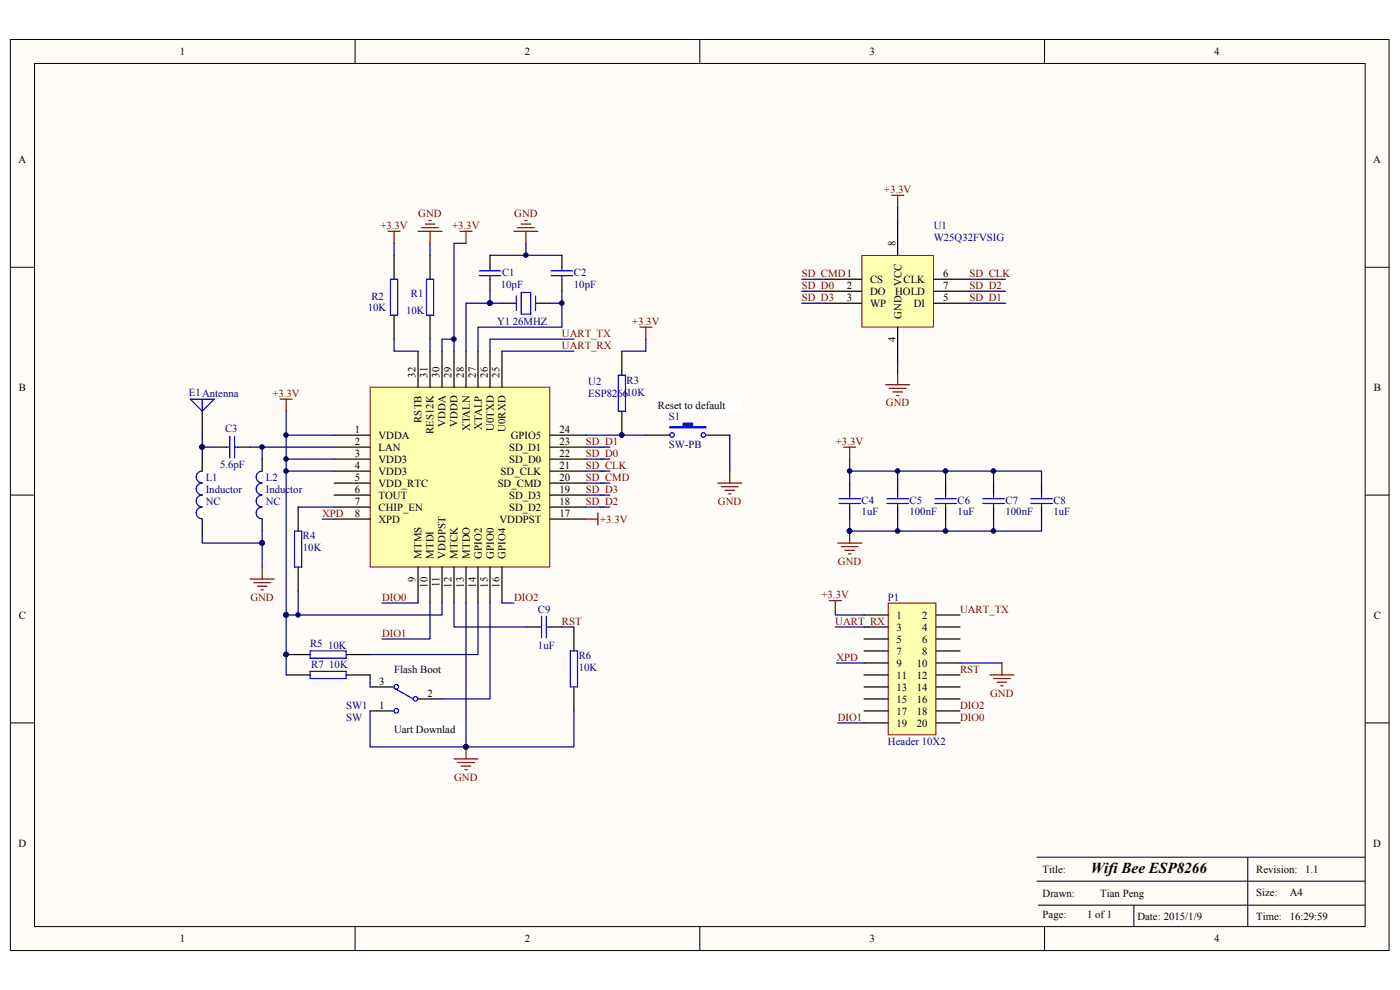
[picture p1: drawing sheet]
<svg xmlns="http://www.w3.org/2000/svg" width="297mm" height="210mm" viewBox="0 0 297 210" stroke-linecap="round" stroke-linejoin="round" font-family="sans-serif">
<path d="M2.2 8.4h292.5v193.2h-292.5z" fill="#fffcf8"/>
<path d="M2.2 8.4h292.5v193.2h-292.5z" fill="none" stroke="#000" stroke-width=".21"/>
<path d="M7.4 13.5h282.2v183.1h-282.2z" fill="#fffcf8"/>
<g fill="none" stroke="#000" stroke-width=".21">
<path d="M7.3 13.5h282.3v183.1h-282.3zM75.3 8.4v5.1M148.5 8.4v5.1M221.6 8.4v5.1M2.2 56.7h5.1M289.6 56.7h5.1M2.2 105h5.1M289.6 105h5.1M2.2 153.3h5.1M289.6 153.3h5.1M75.3 196.6v5.1M148.5 196.6v5.1"/>
<path d="M219.9 181.8h69.7M219.9 186.9h69.7M220.2 192h69.4M221.6 196.6v5.1M240.5 192v4.6M264.7 181.8v14.8"/>
</g>
<path d="M59.4 84.7h2.6M60.7 84.7v2.5" fill="none" stroke="#800000" stroke-width=".25"/>
<path d="M78.6 82.2h38v38.1h-38z" fill="#ffffb0"/>
<path d="M78.5 82.1h38.1v38.2h-38.1z" fill="none" stroke="#800000" stroke-width=".21"/>
<g fill="none" stroke="#000" stroke-width=".25">
<path d="M88.7 74.5v7.6M91.2 74.5v7.6M93.8 74.5v7.6M96.3 74.5v7.6M98.9 74.5v7.6M101.4 74.5v7.6M103.9 74.5v7.6M106.5 74.5v7.6M70.9 92.3h7.6M70.9 94.8h7.6M70.9 97.4h7.6M70.9 99.9h7.6"/>
<path d="M116.7 92.3h7.6M116.7 94.8h7.6M116.7 97.4h7.6M116.7 99.9h7.6M70.9 102.5h7.6M70.9 105h7.6M70.9 107.6h7.6M70.9 110.1h7.6M116.7 102.5h7.6M116.7 105h7.6M116.7 107.6h7.6M116.7 110.1h7.6"/>
<path d="M88.7 120.3v7.6M91.2 120.3v7.6M93.8 120.3v7.6M96.3 120.3v7.6M98.9 120.3v7.6M101.4 120.3v7.6M103.9 120.3v7.6M106.5 120.3v7.6"/>
</g>
<path d="M182.9 54.2h15.1v15.2h-15.1z" fill="#ffffb0"/>
<path d="M182.8 54.2h15.2v15.2h-15.2z" fill="none" stroke="#800000" stroke-width=".21"/>
<g fill="none" stroke="#000" stroke-width=".25">
<path d="M83.6 54.1v5.1M91.2 54.1v5.1M103.9 54.1v2.6M103.9 59.2v2.6M119.2 54.1v2.6M119.2 59.2v2.6M175.2 59.2h7.6M190.4 46.5v7.6M198.1 59.2h7.6M83.6 66.9v5.1M91.2 66.9v5.1M106.5 64.3h2.5"/>
<path d="M114.1 64.3h2.6M175.2 61.8h7.6M175.2 64.3h7.6M190.4 69.4v7.6M198.1 61.8h7.6M198.1 64.3h7.6M42.9 87.2v5.1M45.4 94.8h2.6M50.5 94.8h2.6M63.2 107.6v5.1M180.3 102.5v2.5M180.3 107.6v2.5"/>
<path d="M190.4 102.5v2.5M190.4 107.6v2.5M200.6 102.5v2.5M200.6 107.6v2.5M210.8 102.5v2.5M210.8 107.6v2.5M221 102.5v2.5M221 107.6v2.5M60.7 138.8h5.1M63.2 120.3v5.1M73.4 138.8h5.1M111.6 133h2.5"/>
<path d="M116.7 133h2.5M121.8 133v5.1M60.7 143.2h5.1M73.4 143.2h5.1M121.8 145.7v5.1"/>
</g>
<g fill="none" stroke="#000080" stroke-width=".25">
<path d="M83.6 51.6v2.5M91.2 51.6v2.5M98.9 51.6h-2.6v22.9M103.9 54.1h15.3M111.6 51.6v2.5M170.1 59.2h5.1M190.4 44v2.5M205.7 59.2h7.6M83.6 72v2.5h5.1M91.2 72v2.5M96.3 72h-2.5v2.5M103.9 64.3h-5v10.2"/>
<path d="M103.9 64.3h2.6M103.9 61.8v2.5M106.5 74.5h15.3M116.7 64.3h2.5M119.2 61.8v7.6h-17.8v5.1M121.8 72h-17.9v2.5M170.1 61.8h5.1M170.1 64.3h5.1M190.4 77v2.1M205.7 61.8h7.6M205.7 64.3h7.6M53.1 94.8h17.8"/>
<path d="M60.7 87.2v43.3h33.1v-2.6M60.7 99.9h10.2M60.7 97.4h10.2M60.7 92.3h10.2M124.3 99.9h5.1M124.3 97.4h5.1M124.3 94.8h5.1M180.3 99.9h40.7v2.6M180.3 97.4v5.1M190.4 99.9v2.6M200.6 99.9v2.6M210.8 99.9v2.6"/>
<path d="M63.2 107.6h7.7M68.3 110.1h2.6M124.3 102.5h5.1M124.3 105h5.1M124.3 107.6h5.1M180.3 110.1v2.6h40.7v-2.6M190.4 110.1v2.6M200.6 110.1v2.6M210.8 110.1v2.6M63.2 125.4v5.1M96.3 127.9v5.1h15.3M121.8 150.8v7.6h-22.9"/>
</g>
<g fill="none" stroke="#800000" stroke-width=".25">
<path d="M82.3 49.1h2.6M83.6 49.1v2.5M88.7 49.1h5.1M89.4 48.3h3.6M90.2 47.5h2M91 46.8h.5M91.2 49.1v2.5M97.6 49.1h2.5M98.9 49.1v2.5M109 49.1h5.1M109.8 48.3h3.6M110.6 47.5h2"/>
<path d="M111.3 46.8h.5M111.6 49.1v2.5M189.2 41.4h2.5M190.4 41.4v2.6M190.4 79.1v2.5M179 94.8h2.5M180.3 94.8v2.6M187.9 81.6h5.1M188.6 82.4h3.6M189.4 83.1h2M190.2 83.9h.5M124.3 110.1h2.5"/>
<path d="M126.8 108.8v2.6M177.7 115.2h5.1M178.5 116h3.5M179.2 116.7h2.1M180 117.5h.5M180.3 112.7v2.5M53.1 122.8h5.1M53.8 123.6h3.6M54.6 124.4h2M55.4 125.1h.5M55.6 120.3v2.5M175.9 127.4h2.6"/>
<path d="M177.2 127.4v2.5M98.9 158.4v2.6M210 143.2h5.1M210.8 143.9h3.5M211.5 144.7h2.1M212.3 145.5h.5M212.6 140.6v2.6M96.3 161h5.1M97.1 161.7h3.5M97.8 162.5h2.1M98.6 163.3h.5"/>
</g>
<g fill="none" stroke="#00f" stroke-width=".25">
<path d="M82.8 59.2h1.6v7.7h-1.6zM90.5 59.2h1.5v7.7h-1.5zM101.7 58.5h4.5M101.7 57.5h4.5M103.9 56.7v.8M103.9 58.5v.7M116.9 58.5h4.6M116.9 57.5h4.6M119.2 56.7v.8M119.2 58.5v.7M109 64.3h.5M109.5 62.8v3"/>
<path d="M110.6 62h2v4.6h-2zM113.6 62.8v3M113.6 64.3h.5M40.4 84.7h5l-2.5 2.5zM42.9 84.7v2.5M48 94.8h.7M48.7 92.6v4.5M49.8 94.8h.7M49.8 92.6v4.5M62.5 112.7h1.5v7.6h-1.5zM178 106.8h4.5M178 105.8h4.5"/>
<path d="M180.3 105v.8M180.3 106.8v.8M188.1 106.8h4.6M188.1 105.8h4.6M190.4 105v.8M190.4 106.8v.8M198.3 106.8h4.6M198.3 105.8h4.6M200.6 105v.8M200.6 106.8v.8M208.5 106.8h4.6M208.5 105.8h4.6"/>
<path d="M210.8 105v.8M210.8 106.8v.8M218.7 106.8h4.5M218.7 105.8h4.5M221 105v.8M221 106.8v.8M65.8 138.1h7.6v1.5h-7.6zM114.1 133h.8M114.9 130.7v4.6M115.9 133h.8M115.9 130.7v4.6M121 138.1h1.5v7.6h-1.5z"/>
<path d="M65.8 142.4h7.6v1.5h-7.6z"/>
</g>
<g fill="#000080" stroke="#000080" stroke-width=".21">
<circle cx="60.7" cy="97.4" r=".48"/>
<circle cx="60.7" cy="99.9" r=".48"/>
<circle cx="60.7" cy="92.3" r=".48"/>
<circle cx="96.3" cy="71.9" r=".49"/>
<circle cx="111.6" cy="54.1" r=".48"/>
<circle cx="119.2" cy="64.3" r=".48"/>
<circle cx="103.9" cy="64.3" r=".48"/>
<circle cx="180.2" cy="112.6" r=".48"/>
<circle cx="210.8" cy="112.6" r=".48"/>
<circle cx="200.6" cy="112.6" r=".48"/>
<circle cx="190.4" cy="112.6" r=".48"/>
<circle cx="180.2" cy="99.9" r=".48"/>
<circle cx="210.8" cy="99.9" r=".48"/>
<circle cx="200.6" cy="99.9" r=".48"/>
<circle cx="190.4" cy="99.9" r=".48"/>
<circle cx="63.2" cy="130.4" r=".48"/>
<circle cx="98.8" cy="158.4" r=".48"/>
<circle cx="60.7" cy="138.8" r=".48"/>
<circle cx="60.7" cy="130.4" r=".48"/>
</g>
<path d="M188.5 128h10v27.9h-10z" fill="#ffffb0"/>
<path d="M188.4 127.9h10.1v28h-10.1z" fill="none" stroke="#800000" stroke-width=".21"/>
<g fill="none" stroke="#000" stroke-width=".25">
<path d="M183.3 130.5h5.1M183.3 133h5.1M183.3 135.5h5.1M183.3 138.1h5.1M198.6 130.5h5.1M198.6 133h5.1M198.6 135.5h5.1M198.6 138.1h5.1M78.5 145.7h5.1M78.5 150.8h5.1M88.7 148.3h5.1M183.3 140.6h5.1"/>
<path d="M183.3 143.2h5.1M183.3 145.7h5.1M183.3 148.3h5.1M183.3 150.8h5.1M183.3 153.3h5.1M198.6 140.6h5.1M198.6 143.2h5.1M198.6 145.7h5.1M198.6 148.3h5.1M198.6 150.8h5.1M198.6 153.3h5.1"/>
</g>
<path d="M42.9 92.3v5.1M42.9 94.8h2.5M55.6 94.8v2.6M60.7 130.5v12.7M101.4 127.9v10.9h-22.9M103.9 127.9v20.4h-10.1M119.2 133h2.6M177.2 129.9v.6h6.1M177.2 133h6.1M177.5 140.6h5.8M203.7 140.6h8.9" fill="none" stroke="#000080" stroke-width=".25"/>
<g fill="none" stroke="#00f" stroke-width=".25">
<path d="M83.6 146l4.1 2.3"/>
<circle cx="84.1" cy="150.8" r=".48"/>
<circle cx="84.1" cy="145.7" r=".48"/>
<circle cx="88.1" cy="148.2" r=".48"/>
</g>
<g fill="#000080" stroke="#000080" stroke-width=".21">
<circle cx="55.6" cy="94.8" r=".48"/>
<circle cx="42.9" cy="94.8" r=".48"/>
<circle cx="60.7" cy="130.4" r=".48"/>
</g>
<path d="M83.7 140.7h10v2.4h-10z" fill="#fff"/>
<path d="M83.6 140.6h10.1v2.5h-10.1z" fill="none" stroke="#fff" stroke-width=".21"/>
<path d="M83.7 153.4h15.1v2.5h-15.1z" fill="#fff"/>
<path d="M83.6 153.4h15.2v2.5h-15.2z" fill="none" stroke="#fff" stroke-width=".21"/>
<path d="M137 72v2.5h-5.1M124.3 92.3h12.7M154.8 92.3v7.6M98.9 127.9v30.5h-20.4v-7.6M78.5 143.2v2.5" fill="none" stroke="#000080" stroke-width=".25"/>
<g fill="#000080" stroke="#000080" stroke-width=".21">
<circle cx="98.8" cy="158.4" r=".48"/>
<circle cx="131.9" cy="92.3" r=".48"/>
</g>
<path d="M131.9 74.5v5.1M131.9 87.2v5.1M137 92.3h5.1M149.7 92.3h5.1" fill="none" stroke="#000" stroke-width=".25"/>
<g fill="none" stroke="#00f" stroke-width=".25">
<path d="M131.2 79.6h1.5v7.6h-1.5z"/>
<circle cx="142.6" cy="92.3" r=".48"/>
<circle cx="149.2" cy="92.3" r=".48"/>
</g>
<path d="M135.7 69.4h2.6M137 69.4v2.6M154.8 99.9v2.6M152.3 102.5h5.1M153 103.2h3.6M153.8 104h2M154.6 104.8h.5" fill="none" stroke="#800000" stroke-width=".25"/>
<path d="M142.1 90.5h2.8v-.7h2v.7h2.8v.3h-7.6z" fill-rule="evenodd" fill="#00f" stroke="#00f" stroke-width=".25"/>
<path d="M139.6 84.8h17.7v2.4h-17.7z" fill="#fff"/>
<path d="M139.6 84.7h17.7v2.5h-17.7z" fill="none" stroke="#fff" stroke-width=".21"/>
<path d="M42.9 97.4v2.5M55.6 97.4v2.5M42.9 110.1v2.6M55.6 110.1v2.6" fill="none" stroke="#000" stroke-width=".25"/>
<path d="M42.9 99.9a1.25 1.25 0 0 0-1.3 1.3 1.25 1.25 0 0 0 1.3 1.2M55.6 99.9a1.25 1.25 0 0 0-1.3 1.3 1.25 1.25 0 0 0 1.3 1.2M42.9 107.6a1.25 1.25 0 0 0-1.3 1.2 1.25 1.25 0 0 0 1.3 1.3M42.9 105a1.25 1.25 0 0 0-1.3 1.3 1.25 1.25 0 0 0 1.3 1.2M42.9 102.5a1.25 1.25 0 0 0-1.3 1.2 1.25 1.25 0 0 0 1.3 1.3M55.6 107.6a1.25 1.25 0 0 0-1.3 1.2 1.25 1.25 0 0 0 1.3 1.3M55.6 105a1.25 1.25 0 0 0-1.3 1.3 1.25 1.25 0 0 0 1.3 1.2M55.6 102.5a1.25 1.25 0 0 0-1.3 1.2 1.25 1.25 0 0 0 1.3 1.3" fill="none" stroke="#00f" stroke-width=".25"/>
<path d="M42.9 112.7v2.5h12.7M55.6 112.7v7.6M81.1 127.9h7.6M91.2 127.9v7.6h-10.1M106.5 127.9h2.5M177.7 153.3h5.6" fill="none" stroke="#000080" stroke-width=".25"/>
<circle cx="55.6" cy="115.2" r=".48" fill="#000080" stroke="#000080" stroke-width=".21"/>
<text font-size="3.2" x="231.4" y="185.2">Wifi Bee ESP8266</text>
<g font-size="2.3">
<text x="38.2" y="11.7">1</text>
<text x="111.3" y="11.7">2</text>
<text x="184.4" y="11.7">3</text>
<text x="257.6" y="11.7">4</text>
<text x="3.9" y="34.6">A</text>
<text x="291.3" y="34.6">A</text>
<text x="189.9" y="52.1" transform="rotate(-90 189.9 52.1)">8</text>
<text x="200.1" y="58.8">6</text>
<text x="179.6" y="61.3">2</text>
<text x="179.6" y="63.8">3</text>
<text x="184.6" y="60">CS</text>
<text x="184.6" y="62.6">DO</text>
<text x="184.6" y="65.1">WP</text>
<text x="189.9" y="62.6">HOLD</text>
<text x="191.2" y="60.7" transform="rotate(-90 191.2 60.7)">VCC</text>
<text x="191.7" y="60">CLK</text>
<text x="193.8" y="65.1">DI</text>
<text x="200.1" y="63.8">5</text>
<text x="200.1" y="61.3">7</text>
<text x="191.2" y="67.6" transform="rotate(-90 191.2 67.6)">GND</text>
<text x="189.9" y="72.6" transform="rotate(-90 189.9 72.6)">4</text>
<text x="4" y="82.9">B</text>
<text x="88.2" y="80.1" transform="rotate(-90 88.2 80.1)">32</text>
<text x="90.7" y="80.1" transform="rotate(-90 90.7 80.1)">31</text>
<text x="93.3" y="80.1" transform="rotate(-90 93.3 80.1)">30</text>
<text x="95.8" y="80.1" transform="rotate(-90 95.8 80.1)">29</text>
<text x="98.4" y="80.1" transform="rotate(-90 98.4 80.1)">28</text>
<text x="100.9" y="80.1" transform="rotate(-90 100.9 80.1)">27</text>
<text x="103.5" y="80.1" transform="rotate(-90 103.5 80.1)">26</text>
<text x="106" y="80.1" transform="rotate(-90 106 80.1)">25</text>
<text x="291.4" y="82.9">B</text>
<text x="89.4" y="89.7" transform="rotate(-90 89.4 89.7)">RSTB</text>
<text x="139.6" y="86.7">Reset to default</text>
<text x="75.3" y="91.8">1</text>
<text x="75.3" y="94.4">2</text>
<text x="80.3" y="93.1">VDDA</text>
<text x="80.3" y="95.6">LAN</text>
<text x="92" y="92.1" transform="rotate(-90 92 92.1)">RES12K</text>
<text x="94.5" y="90.6" transform="rotate(-90 94.5 90.6)">VDDA</text>
<text x="97.1" y="90.6" transform="rotate(-90 97.1 90.6)">VDDD</text>
<text x="99.7" y="91.5" transform="rotate(-90 99.7 91.5)">XTALN</text>
<text x="102.2" y="91.1" transform="rotate(-90 102.2 91.1)">XTALP</text>
<text x="104.7" y="91.4" transform="rotate(-90 104.7 91.4)">U0TXD</text>
<text x="107.3" y="91.6" transform="rotate(-90 107.3 91.6)">U0RXD</text>
<text x="108" y="95.6">SD_D1</text>
<text x="108.4" y="93.1">GPIO5</text>
<text x="118.7" y="91.8">24</text>
<text x="118.7" y="94.4">23</text>
<text x="75.3" y="96.9">3</text>
<text x="75.3" y="99.4">4</text>
<text x="75.3" y="102">5</text>
<text x="80.3" y="98.2">VDD3</text>
<text x="80.3" y="100.7">VDD3</text>
<text x="106.2" y="100.7">SD_CLK</text>
<text x="108" y="98.2">SD_D0</text>
<text x="118.7" y="102">20</text>
<text x="118.7" y="99.4">21</text>
<text x="118.7" y="96.9">22</text>
<text x="75.3" y="104.5">6</text>
<text x="75.3" y="107.1">7</text>
<text x="80.3" y="103.3">VDD_RTC</text>
<text x="80.3" y="105.8">TOUT</text>
<text x="105.6" y="103.3">SD_CMD</text>
<text x="108" y="105.8">SD_D3</text>
<text x="118.7" y="107.1">18</text>
<text x="118.7" y="104.5">19</text>
<text x="75.3" y="109.6">8</text>
<text x="80.3" y="108.3">CHIP_EN</text>
<text x="80.3" y="110.9">XPD</text>
<text x="106" y="110.9">VDDPST</text>
<text x="108" y="108.3">SD_D2</text>
<text x="118.7" y="109.6">17</text>
<text x="89.4" y="118.5" transform="rotate(-90 89.4 118.5)">MTMS</text>
<text x="92" y="118.5" transform="rotate(-90 92 118.5)">MTDI</text>
<text x="94.5" y="118.5" transform="rotate(-90 94.5 118.5)">VDDPST</text>
<text x="97.1" y="118.5" transform="rotate(-90 97.1 118.5)">MTCK</text>
<text x="99.7" y="118.5" transform="rotate(-90 99.7 118.5)">MTDO</text>
<text x="102.2" y="118.5" transform="rotate(-90 102.2 118.5)">GPIO2</text>
<text x="104.7" y="118.5" transform="rotate(-90 104.7 118.5)">GPIO0</text>
<text x="107.3" y="118.5" transform="rotate(-90 107.3 118.5)">GPIO4</text>
<text x="88.2" y="123.4" transform="rotate(-90 88.2 123.4)">9</text>
<text x="90.7" y="124.6" transform="rotate(-90 90.7 124.6)">10</text>
<text x="93.3" y="124.5" transform="rotate(-90 93.3 124.5)">11</text>
<text x="95.8" y="124.6" transform="rotate(-90 95.8 124.6)">12</text>
<text x="98.4" y="124.6" transform="rotate(-90 98.4 124.6)">13</text>
<text x="100.9" y="124.6" transform="rotate(-90 100.9 124.6)">14</text>
<text x="103.5" y="124.6" transform="rotate(-90 103.5 124.6)">15</text>
<text x="106" y="124.6" transform="rotate(-90 106 124.6)">16</text>
<text x="4" y="131.2">C</text>
<text x="190.2" y="131.2">1</text>
<text x="195.6" y="131.2">2</text>
<text x="291.4" y="131.2">C</text>
<text x="190.2" y="133.8">3</text>
<text x="190.2" y="136.3">5</text>
<text x="195.6" y="133.8">4</text>
<text x="195.6" y="136.3">6</text>
<text x="83.6" y="142.7">Flash Boot</text>
<text x="190.2" y="138.9">7</text>
<text x="190.2" y="141.4">9</text>
<text x="190.2" y="143.9">11</text>
<text x="194.5" y="141.4">10</text>
<text x="194.5" y="143.9">12</text>
<text x="195.6" y="138.9">8</text>
<text x="80.4" y="145.2">3</text>
<text x="90.7" y="147.7">2</text>
<text x="190.2" y="146.5">13</text>
<text x="190.2" y="149.1">15</text>
<text x="194.5" y="146.5">14</text>
<text x="194.5" y="149.1">16</text>
<text x="80.4" y="150.3">1</text>
<text x="83.6" y="155.4">Uart Downlad</text>
<text x="190.2" y="151.6">17</text>
<text x="190.2" y="154.1">19</text>
<text x="194.5" y="151.6">18</text>
<text x="194.5" y="154.1">20</text>
<text x="3.9" y="179.6">D</text>
<text x="291.3" y="179.6">D</text>
<text x="221.2" y="185.2">Title:</text>
<text x="266.5" y="185.2">Revision:</text>
<text x="276.9" y="185.2">1.1</text>
<text x="221.2" y="190.2">Drawn:</text>
<text x="233.4" y="190.2">Tian Peng</text>
<text x="266.5" y="190">Size:</text>
<text x="273.6" y="190">A4</text>
<text x="221.2" y="194.8">Page:</text>
<text x="230.6" y="194.8">1 of 1</text>
<text x="241.3" y="195.1">Date: 2015/1/9</text>
<text x="266.5" y="195.1">Time:</text>
<text x="273.6" y="195.1">16:29:59</text>
<text x="38.2" y="199.9">1</text>
<text x="111.3" y="199.9">2</text>
<text x="184.4" y="199.9">3</text>
<text x="257.6" y="199.9">4</text>
</g>
<g font-size="2.3" fill="#800000">
<text x="187.5" y="40.9">+3.3V</text>
<text x="88.7" y="46">GND</text>
<text x="109.1" y="46">GND</text>
<text x="80.7" y="48.6">+3.3V</text>
<text x="95.9" y="48.6">+3.3V</text>
<text x="170.1" y="58.8">SD_CMD1</text>
<text x="205.7" y="58.8">SD_CLK</text>
<text x="170.1" y="61.3">SD_D0</text>
<text x="170.1" y="63.8">SD_D3</text>
<text x="205.7" y="63.8">SD_D1</text>
<text x="205.7" y="61.3">SD_D2</text>
<text x="119.2" y="71.5">UART_TX</text>
<text x="134.1" y="68.9">+3.3V</text>
<text x="119.2" y="74">UART_RX</text>
<text x="57.8" y="84.2">+3.3V</text>
<text x="188" y="86.2">GND</text>
<text x="124.3" y="94.4">SD_D1</text>
<text x="177.3" y="94.4">+3.3V</text>
<text x="124.3" y="102">SD_CMD</text>
<text x="124.3" y="99.4">SD_CLK</text>
<text x="124.3" y="96.9">SD_D0</text>
<text x="124.3" y="107.1">SD_D2</text>
<text x="124.3" y="104.5">SD_D3</text>
<text x="152.3" y="107.1">GND</text>
<text x="68.3" y="109.6">XPD</text>
<text x="127.3" y="110.9">+3.3V</text>
<text x="177.8" y="119.8">GND</text>
<text x="53.1" y="127.4">GND</text>
<text x="81.1" y="127.4">DIO0</text>
<text x="109" y="127.4">DIO2</text>
<text x="174.3" y="126.9">+3.3V</text>
<text x="203.7" y="130">UART_TX</text>
<text x="81.1" y="135">DIO1</text>
<text x="119.2" y="132.5">RST</text>
<text x="177.2" y="132.5">UART_RX</text>
<text x="177.5" y="140.1">XPD</text>
<text x="203.7" y="142.7">RST</text>
<text x="210.1" y="147.7">GND</text>
<text x="177.7" y="152.9">DIO1</text>
<text x="203.7" y="152.9">DIO0</text>
<text x="203.7" y="150.3">DIO2</text>
<text x="96.3" y="165.6">GND</text>
</g>
<g font-size="2.3" fill="#000080">
<text x="198.1" y="48.6">U1</text>
<text x="198.1" y="51.1">W25Q32FVSIG</text>
<text x="106.5" y="58.5">C1</text>
<text x="121.7" y="58.5">C2</text>
<text x="78" y="65.9">10K</text>
<text x="78.8" y="63.6">R2</text>
<text x="87.2" y="63.1">R1</text>
<text x="106.3" y="61">10pF</text>
<text x="121.7" y="61">10pF</text>
<text x="86.1" y="66.6">10K</text>
<text x="105.5" y="68.9">Y1</text>
<text x="108.8" y="68.9">26MHZ</text>
<text x="40.1" y="83.9">E1Antenna</text>
<text x="124.8" y="81.6">U2</text>
<text x="132.9" y="81.4">R3</text>
<text x="132.9" y="83.9">10K</text>
<text x="124.8" y="84.2">ESP8266</text>
<text x="141.9" y="89">S1</text>
<text x="47.7" y="91.6">C3</text>
<text x="141.9" y="95.1">SW-PB</text>
<text x="43.6" y="102">L1</text>
<text x="46.7" y="99.2">5.6pF</text>
<text x="56.4" y="102">L2</text>
<text x="43.6" y="107.1">NC</text>
<text x="43.6" y="104.5">Inductor</text>
<text x="56.4" y="107.1">NC</text>
<text x="56.4" y="104.5">Inductor</text>
<text x="182.8" y="106.8">C4</text>
<text x="193" y="106.8">C5</text>
<text x="203.2" y="106.8">C6</text>
<text x="213.3" y="106.8">C7</text>
<text x="223.5" y="106.8">C8</text>
<text x="182.8" y="109.3">1uF</text>
<text x="193" y="109.3">100nF</text>
<text x="203.2" y="109.3">1uF</text>
<text x="213.3" y="109.3">100nF</text>
<text x="223.5" y="109.3">1uF</text>
<text x="64.3" y="114.4">R4</text>
<text x="64.3" y="117">10K</text>
<text x="114.1" y="130">C9</text>
<text x="188.4" y="127.4">P1</text>
<text x="65.8" y="137.3">R5</text>
<text x="69.6" y="137.6">10K</text>
<text x="114.1" y="137.6">1uF</text>
<text x="66" y="141.6">R7</text>
<text x="69.8" y="141.6">10K</text>
<text x="122.8" y="139.9">R6</text>
<text x="122.8" y="142.4">10K</text>
<text x="73.4" y="150.3">SW1</text>
<text x="73.4" y="152.9">SW</text>
<text x="188.4" y="157.9">Header 10X2</text>
</g>
</svg>
